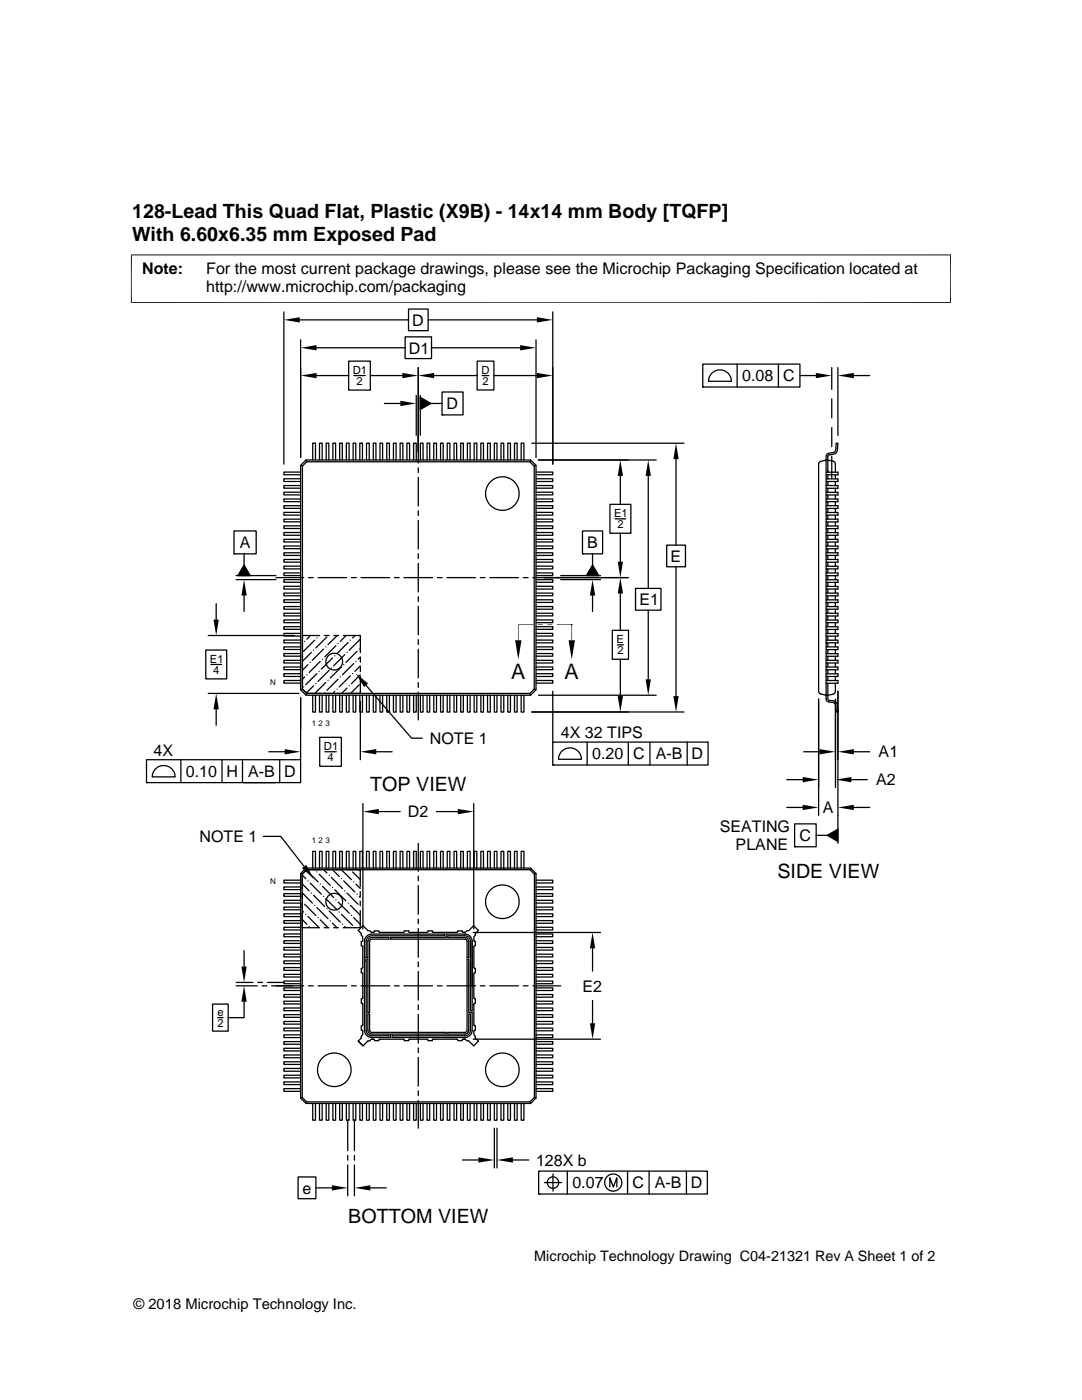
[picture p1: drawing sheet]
<svg xmlns="http://www.w3.org/2000/svg" width="216mm" height="279mm" viewBox="0 0 216 279" stroke-linecap="round" stroke-linejoin="round" font-family="sans-serif">
<g fill="none" stroke="#000" stroke-width=".25">
<path d="M56.6 62.3v30.3M59.8 63.8h21.7M60 67.8v23.5M63.2 69.4h17.6M63.2 75h6.4M69.6 72.1h4.3v5.8h-4.3zM70.6 75h2.3M73.9 75h6.4M80.8 67.2h5.3v4.4h-5.3zM81.5 61.7h3.9v4.3h-3.9zM83.1 78.9v8M83.5 73.4v19"/>
<path d="M83.9 78.9v8M83.9 79.3l2.1 1.2-2.1 1.2zM85.4 63.8h21.7M86.1 69.4h17.7M86.6 75h8.6M88.2 78.2h4.2v4.6h-4.2zM95.2 72.1h3.4v5.7h-3.4zM96.2 75h1.3M98.6 75h8.5M107 67.8v23.5M110.3 62.3v30.3M140.2 72.7h19.4v4.5h-19.4z"/>
<path d="M140.2 77.2h.1M142.1 74.4a2.29 2.29 0 0 1 2.5-.4 2.29 2.29 0 0 1 1.3 2.1h-4.5l.3-1.2zM147.1 72.7v4.5M155.3 72.7v4.5M159.6 75h3.2M166 73.4v4.3M166 79.6v3.8M167.2 73.4v13.5M170.4 75h3.1M60 92.9l.3 .1M60 94.2h-3.4v.5h3.4M60 95.5h-3.4v.6h3.4"/>
<path d="M60 96.9h-3.4v.5h3.4M60 98.2h-3.4v.6h3.4M60 99.6h-3.4v.5h3.4M60.3 93l.9-.8h44.5l.9 .8v44.5l-.9 .9h-44.5l-.9-.9zM61.1 91.8l.1 .4M61.1 91.8h44.8l1.1 1.1v44.8l-1.1 1h-44.8l-1.1-1v-44.8zM62.4 91.8v-3.4h.5v3.4M63.8 91.8v-3.4h.5v3.4M65.1 91.8v-3.4h.5v3.4M66.4 91.8v-3.4h.6v3.4M67.8 91.8v-3.4h.5v3.4M69.1 91.8v-3.4h.6v3.4"/>
<path d="M70.5 91.8v-3.4h.5v3.4M71.8 91.8v-3.4h.5v3.4M73.1 91.8v-3.4h.6v3.4M74.5 91.8v-3.4h.5v3.4M75.8 91.8v-3.4h.5v3.4M76.7 80.5h3.2M77.2 91.8v-3.4h.5v3.4M78.5 91.8v-3.4h.5v3.4M79.8 91.8v-3.4h.6v3.4M81.2 91.8v-3.4h.5v3.4M82.5 91.8v-3.4h.6v3.4M83.5 93.4v.9"/>
<path d="M83.5 95.3v5.7M83.9 91.8v-3.4h.5v3.4M85.2 91.8v-3.4h.5v3.4M86 80.5h2.2M86.6 91.8v-3.4h.5v3.4M87.9 91.8v-3.4h.5v3.4M88.2 82.8h.1M89.2 91.8v-3.4h.6v3.4M90.6 91.8v-3.4h.5v3.4M91.9 91.8v-3.4h.6v3.4M93.3 91.8v-3.4h.5v3.4M94.6 91.8v-3.4h.5v3.4"/>
<path d="M95.9 91.8v-3.4h.6v3.4M97.3 91.8v-3.4h.5v3.4M98.6 91.8v-3.4h.6v3.4M100 91.8v-3.4h.5v3.4M101.3 91.8v-3.4h.6v3.4M102.7 91.8v-3.4h.5v3.4M104 91.8v-3.4h.5v3.4M105.9 91.8l-.2 .4M106.1 88.5h30.4M107 92.9l-.4 .1M107 99.6h3.3v.5h-3.3M107 98.2h3.3v.6h-3.3"/>
<path d="M107 96.9h3.3v.5h-3.3M107 95.5h3.3v.6h-3.3M107 94.2h3.3v.5h-3.3M107.4 91.8h23.5M123.8 95v5.6M129.3 95v22.4M134.9 91.6v17.2M164.8 91.8l-1.2 .4-.3 .4v45.3l.3 .5 1.2 .3M164.8 91.8l.1 48a1.4 1.4 0 0 0 1.3 .4l.5 .4 .2 1.5h.3l-.1-1.3a.95 .95 0 0 0-.8-.9l-1.1-.3v-.9M164.8 94.2h2.4v.6h-2.4M164.8 95.6h2.4v.5h-2.4M164.8 96.9h2.4v.6h-2.4"/>
<path d="M164.8 98.3h2.4v.5h-2.4M164.8 99.6h2.4v.5h-2.4M165.2 93.8v.4v-2.4l1 .2 .4 .4 .1 1.8M165.2 94.8v.8M165.2 96.1v.8M165.2 97.5v.8M165.2 98.8v.8M166 85.3v3.8M166 91v4.4M166.7 94.8v.8M166.7 96.1v.8M166.7 97.5v.8"/>
<path d="M166.7 98.8v.8M166.9 88.4l.3 .1-.1 1.2a.95 .95 0 0 1-.8 1l-1.1 .2v.9h-.4l.1-1a1.9 1.9 0 0 1 1.5-.5l.4-.6zM46.7 106h4.4v4.5h-4.4zM46.7 110.5h.1M47.1 115.7h8M47.1 114.9h8M48.7 110.5v2.3M48.7 118.9v3.1M48.7 112.8l1.2 2.1h-2.4zM55.1 115.3h5.5M60 100.9h-3.4v.6h3.4M60 102.3h-3.4v.5h3.4"/>
<path d="M60 103.6h-3.4v.5h3.4M60 104.9h-3.4v.6h3.4M60 106.3h-3.4v.5h3.4M60 107.6h-3.4v.6h3.4M60 109h-3.4v.5h3.4M60 110.3h-3.4v.5h3.4M60 111.7h-3.4v.5h3.4M60 113h-3.4v.5h3.4M60 119.7h-3.4v.5h3.4M60 118.4h-3.4v.5h3.4M60 117h-3.4v.6h3.4M60 115.7h-3.4v.5h3.4"/>
<path d="M60 114.3h-3.4v.6h3.4M61.6 115.3h.9M63.5 115.3h5.7M70.1 115.3h1M72 115.3h5.7M78.7 115.3h1M80.6 115.3h5.7M83.5 101.9v1M83.5 103.8v5.8M83.5 110.5v1M83.5 112.4v5.7M83.5 119.1v.9"/>
<path d="M87.3 115.3h.9M89.2 115.3h5.7M95.8 115.3h1M97.7 115.3h5.8M104.4 115.3h1M107 114.3h3.3v.6h-3.3M107 115.7h3.3v.5h-3.3M107 117h3.3v.6h-3.3M107 118.4h3.3v.5h-3.3M107 119.7h3.3v.5h-3.3M107 113h3.3v.5h-3.3M107 111.7h3.3v.5h-3.3"/>
<path d="M107 110.3h3.3v.5h-3.3M107 109h3.3v.5h-3.3M107 107.6h3.3v.6h-3.3M107 106.3h3.3v.5h-3.3M107 104.9h3.3v.6h-3.3M107 103.6h3.3v.5h-3.3M107 102.3h3.3v.5h-3.3M107 100.9h3.3v.6h-3.3M111.9 115.7h7.9M111.9 114.9h7.9M116.2 106h4v4.5h-4zM116.2 110.5h.1"/>
<path d="M118.2 112.8l1.3 2.1h-2.5zM118.2 110.5v2.3M118.2 118.9v3.1M121.7 100.6h4.2v5.8h-4.2zM122.7 103.5h2.2M123.8 106.4v5.7M123.8 118.4v7.4M125.4 115.3h-19.1M126.8 117.4h5.1v4.4h-5.1zM133 108.8h3.8v4.3h-3.8zM134.9 113.1v25.8M164.8 100.9h2.4v.6h-2.4"/>
<path d="M164.8 102.3h2.4v.5h-2.4M164.8 103.6h2.4v.6h-2.4M164.8 105h2.4v.5h-2.4M164.8 106.3h2.4v.5h-2.4M164.8 107.6h2.4v.6h-2.4M164.8 109h2.4v.5h-2.4M164.8 110.3h2.4v.5h-2.4M164.8 111.7h2.4v.5h-2.4M164.8 113h2.4v.5h-2.4M164.8 114.3h2.4v.6h-2.4M164.8 115.7h2.4v.5h-2.4M164.8 117h2.4v.6h-2.4"/>
<path d="M164.8 118.4h2.4v.5h-2.4M164.8 119.7h2.4v.5h-2.4M165.2 100.1v.8M165.2 101.5v.8M165.2 102.8v.8M165.2 104.2v.8M165.2 105.5v.8M165.2 106.8v.8M165.2 108.2v.8M165.2 109.5v.8M165.2 110.8v.9M165.2 112.2v.8"/>
<path d="M165.2 113.5v.8M165.2 114.9v.8M165.2 116.2v.8M165.2 117.6v.8M165.2 118.9v.8M166.7 100.1v.8M166.7 101.5v.8M166.7 102.8v.8M166.7 104.2v.8M166.7 105.5v.8M166.7 106.8v.8M166.7 108.2v.8"/>
<path d="M166.7 109.5v.8M166.7 110.8v.9M166.7 112.2v.8M166.7 113.5v.8M166.7 114.9v.8M166.7 116.2v.8M166.7 117.6v.8M166.7 118.9v.8M41.1 129.7h4.1v5.8h-4.1zM41.6 126.8h17.2M41.6 138.4h18M42.1 132.6h2.1"/>
<path d="M43.1 120.5v3.2M60 135.8h-3.4v.5h3.4M60 134.5h-3.4v.5h3.4M60 133.1h-3.4v.5h3.4M60 131.8h-3.4v.5h3.4M60 130.4h-3.4v.6h3.4M60 129.1h-3.4v.5h3.4M60 127.7h-3.4v.6h3.4M60 126.4h-3.4v.5h3.4M60 125.1h-3.4v.5h3.4M60 123.7h-3.4v.6h3.4M60 122.4h-3.4v.5h3.4"/>
<path d="M60 121.1h-3.4v.5h3.4M60 139.3v12.3M60.3 130.7v1M60.3 132.7v.9M60.3 134.6v2.9l.9 .9h3M60.3 137.5l-.3 .2M60.6 137.1h.1M60.8 135.1l-.5 .5M60.8 128h.1M61.2 138.4l-.1 .3M61.2 134.7h.1M61.4 132.7l-1.1 1.1"/>
<path d="M61.9 132.2h.1M61.9 126.8l-.7 .8M62.1 130.2l-1.8 1.8M62.4 138.7v3.4h.5v-3.4M62.6 136.9l-1.5 1.4M62.6 129.8h.1M62.8 127.8l-2.2 2.2M63 136.4h.1M63.2 134.4l-2.2 2.3M63.2 127.3h.1M63.7 134h.1M63.7 126.8v.1"/>
<path d="M63.8 126.8h-3.5v3M63.8 138.7v3.4h.5v-3.4M63.9 132l-2.2 2.2M64.3 131.6h.1M64.6 129.5l-2.3 2.3M64.7 126.8h1M64.8 138.2h.1M65 136.2l-2.2 2.2M65 129.1h.1M65.1 138.7v3.4h.5v-3.4M65.1 138.4h1M65.2 127.1l-2.2 2.2"/>
<path d="M65.4 135.8h.1M65.7 133.8l-2.2 2.2M66.1 133.3h.1M66.3 131.3l-2.2 2.2M66.4 138.7v3.4h.6v-3.4M66.6 126.8h1M66.8 138l-.4 .4M66.8 130.9h.1M67 128.9l-2.2 2.2M67 138.4h1M67.2 137.5h.1M67.3 126.8l-1.9 1.9"/>
<path d="M67.5 135.6l-2.3 2.2M67.5 128.4h.1M67.8 138.7v3.4h.5v-3.4M67.9 135.1h.1M68.1 133.1l-2.2 2.2M68.5 126.8h3.4v3.4M68.6 132.7h.1M68.8 130.7l-2.2 2.2M69.1 126.8l-1.2 1.2M69.1 138.7v3.4h.6v-3.4M69.2 137.3l-1 1.1M69.2 130.2h.1"/>
<path d="M69.5 128.2l-2.3 2.2M69.7 136.9h.1M69.9 134.9l-2.2 2.2M69.9 127.8h.1M70.4 134.4h.1M70.5 138.7v3.4h.5v-3.4M70.6 132.4l-2.3 2.3M70.8 126.8l-.4 .5M71 132h.1M71.2 130l-2.2 2.2M71.7 136.7l-1.7 1.7M71.7 129.5h.1"/>
<path d="M71.8 138.7v3.4h.5v-3.4M71.9 134.7l-1.8 1.7M71.9 135v3.4h-3M71.9 138.2h.1M71.9 131.2v.9M71.9 133.1v.9M71.9 132.9l-1.1 1.1M71.9 131.1l-.4 .5M71.9 127.6l-2.2 2.2M71.9 140v11.6M73 136.8l9.1 10.5h2.1M73.1 138.7v3.4h.6v-3.4"/>
<path d="M74.5 138.7v3.4h.5v-3.4M75.8 138.7v3.4h.5v-3.4M77.2 138.7v3.4h.5v-3.4M78.5 138.7v3.4h.5v-3.4M79.8 138.7v3.4h.6v-3.4M81.2 138.7v3.4h.5v-3.4M82.5 138.7v3.4h.6v-3.4M83.5 121v5.7M83.5 127.7v.9M83.5 129.6v5.7M83.5 136.2v1M83.5 138.1v5.6"/>
<path d="M83.9 138.7v3.4h.5v-3.4M85.2 138.7v3.4h.5v-3.4M86.6 138.7v3.4h.5v-3.4M87.9 138.7v3.4h.5v-3.4M89.2 138.7v3.4h.6v-3.4M90.6 138.7v3.4h.5v-3.4M91.9 138.7v3.4h.6v-3.4M93.3 138.7v3.4h.5v-3.4M94.6 138.7v3.4h.5v-3.4M95.9 138.7v3.4h.6v-3.4M97.3 138.7v3.4h.5v-3.4M98.6 138.7v3.4h.6v-3.4"/>
<path d="M100 138.7v3.4h.5v-3.4M101.3 138.7v3.4h.6v-3.4M102.7 138.7v3.4h.5v-3.4M104 138.7v3.4h.5v-3.4M105.7 138.4l.2 .3M106.6 137.5l.4 .2M107 121.1h3.3v.5h-3.3M107 122.4h3.3v.5h-3.3M107 123.7h3.3v.6h-3.3M107 125.1h3.3v.5h-3.3M107 126.4h3.3v.5h-3.3M107 127.7h3.3v.6h-3.3"/>
<path d="M107 129.1h3.3v.5h-3.3M107 130.4h3.3v.6h-3.3M107 131.8h3.3v.5h-3.3M107 133.1h3.3v.5h-3.3M107 134.5h3.3v.5h-3.3M107 135.8h3.3v.5h-3.3M107.4 138.7h23.5M110.3 137.9v10.2M114.1 124.7h.1M122.2 125.8h3.2v5.8h-3.2zM123.2 128.7h1.2M123.8 131.6v7.3"/>
<path d="M129.3 121.8v13.8M163.3 139.5v23.2M164.8 129.1h2.4v.5h-2.4M164.8 127.8h2.4v.5h-2.4M164.8 135.8h2.4v.6h-2.4M164.8 121.1h2.4v.5h-2.4M164.8 122.4h2.4v.5h-2.4M164.8 123.7h2.4v.6h-2.4M164.8 125.1h2.4v.5h-2.4M164.8 126.4h2.4v.6h-2.4M164.8 130.5h2.4v.5h-2.4M164.8 131.8h2.4v.5h-2.4"/>
<path d="M164.8 133.1h2.4v.6h-2.4M164.8 134.5h2.4v.5h-2.4M165.2 136.4v2.4h-.4a2.05 2.05 0 0 0 1.8-.6l.1-1.8M165.2 120.2v.9M165.2 121.6v.8M165.2 122.9v.8M165.2 124.3v.8M165.2 125.6v.8M165.2 127v.8M165.2 128.3v.8M165.2 129.6v.9M165.2 131v.8"/>
<path d="M165.2 132.3v.8M165.2 133.7v.8M165.2 135v.8M166.7 120.2v.9M166.7 121.6v.8M166.7 122.9v.8M166.7 124.3v.8M166.7 125.6v.8M166.7 127v.8M166.7 128.3v.8M166.7 129.6v.9M166.7 131v.8"/>
<path d="M166.7 132.3v.8M166.7 133.7v.8M166.7 135v.8M166.7 139.6v17.6M167.2 137.9v30.4M29.2 151.6h30.8v4.6h-30.8zM29.2 156.2h.1M31.1 153.3a2.29 2.29 0 0 1 2.5-.3 2.29 2.29 0 0 1 1.3 2h-4.5l.3-1.1zM36.1 151.6v4.6M43.1 141.6v3.1M44.3 151.6v4.6M48.4 151.6v4.6"/>
<path d="M48.6 156.2h6.3M53.6 150h3.2M55.8 151.6v4.6M63.8 147.2h4.3v5.7h-4.3zM64.8 150h2.3M75.1 150h3.2M106.1 142.1h30.4M110.3 148.1h31v4.6h-31zM110.3 152.7h.1M112.2 149.8a2.29 2.29 0 0 1 2.5-.4 2.29 2.29 0 0 1 1.3 2.1h-4.6l.4-1.1zM117.2 148.1v4.6M125.4 148.1v4.6"/>
<path d="M129.7 148.1v4.6M137.1 148.1v4.6M157 155.6h3.2M160.4 150h3.1M169.9 155.6h3.2M170.4 150h3.1M52.5 166.9h3.5l4.7 6M60 174.3l1.1-1.1h44.8l1.1 1.1v44.8l-1.1 1.1h-44.8l-1.1-1.1zM60 175.7h-3.4v.5h3.4M60 177h-3.4v.5h3.4M60 178.4h-3.4v.5h3.4M60 179.7h-3.4v.5h3.4"/>
<path d="M60 174.3l.3 .2M60.3 174.5l.9-.9h44.5l.9 .9v44.5l-.9 .9h-44.5l-.9-.9zM60.3 178.2l2 2M60.3 176.4l1.4 1.4M60.3 174.6l.7 .7M60.3 174.5v2.9M60.3 178.4v.9M61.1 173.2l.1 .4M61.2 173.8l2.3 2.2M61.4 175.8h.1M61.9 176.2l2.2 2.3M62.1 178.2h.1"/>
<path d="M62.4 173.2v-3.3h.5v3.3M62.6 178.7l2.2 2.2M62.8 173.6h.1M63.2 174h.1M63.7 174.5l2.2 2.2M63.8 173.2v-3.3h.5v3.3M63.9 176.4h.1M64.2 173.6h-3l-.9 .9M64.3 176.9l2.3 2.2M64.6 178.9h.1M64.6 173.6l.6 .6M65 179.3l2.2 2.3"/>
<path d="M65.1 173.2v-3.3h.5v3.3M65.1 173.6h1M65.7 174.7h.1M66.1 175.1l2.2 2.2M66.3 177.1h.1M66.3 173.6l1.4 1.3M66.4 173.2v-3.3h.6v3.3M66.8 177.6l2.2 2.2M67 179.6h.1M67 173.6h1M67.8 173.2v-3.3h.5v3.3M68.1 173.6l2 2"/>
<path d="M68.1 175.3h.1M68.6 175.8l2.2 2.2M68.8 177.8h.1M68.9 173.6h3v3.4M69.1 173.2v-3.3h.6v3.3M69.2 178.2l2.3 2.3M69.9 173.6h.1M70.4 174l1.5 1.5M70.5 173.2v-3.3h.5v3.3M70.6 176h.1M71 176.4l.9 .9M71.2 178.5h.1"/>
<path d="M71.7 173.6l.2 .2M71.7 178.9l.2 .2M71.8 173.2v-3.3h.5v3.3M71.9 177.9v1M71.9 179.8v1M72.4 160.4v25M73.1 173.2v-3.3h.6v3.3M74.5 173.2v-3.3h.5v3.3M75.6 162h4.3M75.8 173.2v-3.3h.5v3.3M77.2 173.2v-3.3h.5v3.3M78.5 173.2v-3.3h.5v3.3"/>
<path d="M79.8 173.2v-3.3h.6v3.3M81.2 173.2v-3.3h.5v3.3M83.1 173.2v-3.3h-.6v3.3M83.5 168.3v5.6M83.5 174.8v1M83.5 176.7v5.8M83.9 173.2v-3.3h.5v3.3M85.2 173.2v-3.3h.5v3.3M86.6 173.2v-3.3h.5v3.3M87.1 162h4.3M87.9 173.2v-3.3h.5v3.3M89.2 173.2v-3.3h.6v3.3"/>
<path d="M90.6 173.2v-3.3h.5v3.3M91.9 173.2v-3.3h.6v3.3M93.3 173.2v-3.3h.5v3.3M94.5 160.4v25M94.6 173.2v-3.3h.5v3.3M95.9 173.2v-3.3h.6v3.3M97.3 173.2v-3.3h.5v3.3M98.6 173.2v-3.3h.6v3.3M100 173.2v-3.3h.5v3.3M101.3 173.2v-3.3h.6v3.3M102.7 173.2v-3.3h.5v3.3M104 173.2v-3.3h.5v3.3"/>
<path d="M105.9 173.2l-.2 .4M107 179.7h3.3v.5h-3.3M107 178.4h3.3v.5h-3.3M107 177h3.3v.5h-3.3M107 175.7h3.3v.5h-3.3M107 174.3l-.4 .2M157 161.1h3.2M158.6 164.4h4.3v4.6h-4.3zM158.6 169h.1M162.9 166.7h2.2M165.1 166.7l2.1-1.2v2.4zM170.4 161.1h3.1"/>
<path d="M47.1 196.1h3.4M47.1 196.7h4.2M48.7 199.9v3.2h-3.2M48.7 189.7v3.2M51.5 196.1h.9M52.3 196.7h.9M53.4 196.1h3.3M54.2 196.7h6.4M60 199.8h-3.4v.6h3.4M60 198.5h-3.4v.5h3.4M60 181h-3.4v.6h3.4M60 182.4h-3.4v.5h3.4"/>
<path d="M60 183.7h-3.4v.6h3.4M60 185.1h-3.4v.5h3.4M60 186.4h-3.4v.5h3.4M60 187.7h-3.4v.6h3.4M60 189.1h-3.4v.5h3.4M60 190.4h-3.4v.6h3.4M60 191.8h-3.4v.5h3.4M60 193.1h-3.4v.6h3.4M60 194.5h-3.4v.5h3.4M60 195.8h-3.4v.5h3.4M60 197.1h-3.4v.6h3.4M60.3 183.5l.9 1"/>
<path d="M60.3 181.7l.3 .3M60.3 182.2v2.9h3.4M60.3 180.3v.9M60.3 180h.1M60.8 180.5l2.2 2.2M61 182.5h.1M61.4 182.9l2.3 2.2M61.6 196.7h.9M61.7 184.9h.1M62.8 180.7h.1M63.2 181.1l2.2 2.2M63.5 196.7h5.7"/>
<path d="M63.5 183.1h.1M63.9 183.6l1.6 1.5M64.7 185.1h.9M65.2 181.4h.1M65.7 181.8l2.2 2.2M65.9 183.8h.1M66.3 184.2l.9 .9M66.6 185.1h.9M67.5 180l2.2 2.2M67.7 182h.1M68.1 182.5l2.3 2.2M68.3 184.5h.1"/>
<path d="M68.8 184.9l.2 .2M69.5 180.2h.1M69.9 180.7l2 1.9M70.1 196.7h1M70.1 182.7h.1M70.6 183.1l1.3 1.3M70.8 185.1h.1M71.9 181.7v3.4h-3.4M72 196.7h5.7M72.4 188.9v4.2l-.3 .2v.8l.3 .2v4.8l-.3 .2v.9l.3 .2v4.1l-.3 .2v.9l.3 .1v.8l-.3 .3v.4l-.6 .6 .9 .9 1-1h.4l.3-.3h.4M72.7 191.7h.4v14.2a1.07 1.07 0 0 0 1.1 .8h3.4v-.3h-3.4l-.5-.2-.3-.6v-3.2h.3v3.2l.3 .4h15v.4h-11.1v.7h-3.7a1.46 1.46 0 0 1-1.5-1.5zM73.1 186.9l1.1-.5h14.5v.4h-14.5a1.09 1.09 0 0 0-1.1 1.1v3.2h.3v-3.2l.3-.7 .5-.1h3.4v.3h-3.4l-.4 .3-.1 14.4h-.3v-10.7h-.7v-3.5z"/>
<path d="M74.1 186.1h.4M74.5 186.1l.2-.3h.9l.2 .3h4.7l.2-.3h.8l.2 .3h3.5l.2-.3h.9l.2 .3h4.6l.3-.3h.8l.1 .3h.5M74.5 186.1h-.4l-.3-.4h-.4l-1-1-.9 1 .6 .6v.3l.3 .4v.8l-.3 .1v.8l.3 .3M77.9 187.1h11.1v-.7h3.8a1.46 1.46 0 0 1 1.4 1.5v13.8h-.3l-.1-14.1a1.07 1.07 0 0 0-1-.8h-3.5v.3h3.5l.4 .1 .3 .7v3.2h-.3v-3.2l-.3-.4-15-.1zM78.7 196.7h1M80.6 196.7h5.7M83.5 183.4v1M83.5 185.3v5.7M83.5 192v.9M83.5 193.9v5.7M87.3 196.7h.9M89.2 196.7h5.7"/>
<path d="M92.4 186.1h.4l.4-.4h.3l1-1 1 1-.7 .6v.3l-.2 .4v.8l.2 .1v.8l-.2 .3M93.2 191.4h.3v10.7h.7v3.5a1.46 1.46 0 0 1-1.4 1.5h-14.5v-.4h14.7a1.06 1.06 0 0 0 .9-1.1v-3.2h-.4v3.2l-.3 .6-.4 .2h-3.5v-.4h3.5l.4-.2zM94.4 186.1h25.4M94.6 188.9v4.2l.2 .2v.8l-.2 .2v4.8l.2 .2v.9l-.2 .2v4.1l.2 .2v.9l-.2 .1v.8l.2 .3v.4l.7 .6-1 .9-1-1h-.3l-.4-.3h-.4M95.8 196.7h1M97.7 196.7h5.8M104.4 196.7h1M106.3 196.7h5.6M107 197.1h3.3v.6h-3.3M107 195.8h3.3v.5h-3.3M107 194.5h3.3v.5h-3.3M107 193.1h3.3v.6h-3.3"/>
<path d="M107 191.8h3.3v.5h-3.3M107 190.4h3.3v.6h-3.3M107 189.1h3.3v.5h-3.3M107 187.7h3.3v.6h-3.3M107 186.4h3.3v.5h-3.3M107 185.1h3.3v.5h-3.3M107 183.7h3.3v.6h-3.3M107 182.4h3.3v.5h-3.3M107 181h3.3v.6h-3.3M107 198.5h3.3v.5h-3.3M107 199.8h3.3v.6h-3.3M118.2 189.3v4.5"/>
<path d="M118.2 199.7v4.5M42.4 200.4h3.1v5.4h-3.1zM43.4 203.1h1.1M60 217.3h-3.4v.5h3.4M60 215.9h-3.4v.6h3.4M60 214.6h-3.4v.5h3.4M60 213.2h-3.4v.6h3.4M60 211.9h-3.4v.5h3.4M60 210.5h-3.4v.6h3.4M60 209.2h-3.4v.5h3.4M60 207.9h-3.4v.5h3.4M60 206.5h-3.4v.6h3.4"/>
<path d="M60 205.2h-3.4v.5h3.4M60 203.9h-3.4v.5h3.4M60 202.5h-3.4v.5h3.4M60 201.2h-3.4v.5h3.4M60.3 219l-.3 .1M61.2 219.9l-.1 .3M71.5 207.8l.9 .9M83.5 200.6v.9M83.5 202.5v5.7M83.5 209.1v1M83.5 211v5.7M83.5 217.7v1"/>
<path d="M83.5 219.6v5.5M92.4 207.4l-.2 .3h-.8l-.3-.3h-4.6l-.2 .3h-.9l-.2-.3h-3.5l-.2 .3h-.8l-.2-.3h-4.7l-.2 .3h-.9l-.1-.3h-.5M92.4 207.4h.4M94.4 207.4h25.4M105.7 219.9l.2 .3M106.6 219l.4 .1M107 201.2h3.3v.5h-3.3M107 202.5h3.3v.5h-3.3M107 203.9h3.3v.5h-3.3M107 205.2h3.3v.5h-3.3M107 206.5h3.3v.6h-3.3M107 207.9h3.3v.5h-3.3"/>
<path d="M107 209.2h3.3v.5h-3.3M107 210.5h3.3v.6h-3.3M107 211.9h3.3v.5h-3.3M107 213.2h3.3v.6h-3.3M107 214.6h3.3v.5h-3.3M107 215.9h3.3v.6h-3.3M107 217.3h3.3v.5h-3.3M59.5 234.9h3.5v4.3h-3.5zM62.4 220.2v3.4h.5v-3.4M63 237.1h3.2M63.8 220.2v3.4h.5v-3.4M65.1 220.2v3.4h.5v-3.4"/>
<path d="M66.4 220.2v3.4h.6v-3.4M67.8 220.2v3.4h.5v-3.4M69.1 220.2v3.4h.6v-3.4M69.4 223.5v6.1M69.4 230.6v.9M69.4 232.5v6.2M70.5 220.2v3.4h.5v-3.4M70.7 223.5v6.1M70.7 230.6v.9M70.7 232.5v6.2M71.8 220.2v3.4h.5v-3.4M73.1 220.2v3.4h.6v-3.4"/>
<path d="M73.9 237.1h3.2M74.5 220.2v3.4h.5v-3.4M75.8 220.2v3.4h.5v-3.4M77.2 220.2v3.4h.5v-3.4M78.5 220.2v3.4h.5v-3.4M79.8 220.2v3.4h.6v-3.4M81.2 220.2v3.4h.5v-3.4M82.5 220.2v3.4h.6v-3.4M83.9 220.2v3.4h.5v-3.4M85.2 220.2v3.4h.5v-3.4M86.6 220.2v3.4h.5v-3.4M87.9 220.2v3.4h.5v-3.4"/>
<path d="M89.2 220.2v3.4h.6v-3.4M90.6 220.2v3.4h.5v-3.4M91.9 220.2v3.4h.6v-3.4M92.3 231.5h3.2M93.3 220.2v3.4h.5v-3.4M94.6 220.2v3.4h.5v-3.4M95.9 220.2v3.4h.6v-3.4M97.3 220.2v3.4h.5v-3.4M98.6 220.2v3.4h.6v-3.4M98.6 225.1v8M99.2 225.1v8M100 220.2v3.4h.5v-3.4"/>
<path d="M101.3 220.2v3.4h.6v-3.4M102.3 231.5h3.2M102.7 220.2v3.4h.5v-3.4M104 220.2v3.4h.5v-3.4M107.5 233.7h33.6v4.6h-33.6zM107.5 238.3h.1M108.6 236h3.5M110.3 234.3v3.4M113.2 233.7v4.6M121.7 236.9v-1.8l.7 1.8 .7-1.8v1.8M125.2 233.7v4.6M129.5 233.7v4.6"/>
<path d="M137 233.7v4.6"/>
<circle cx="100.2" cy="98.5" r="3.4"/>
<circle cx="66.7" cy="132" r="1.67"/>
<circle cx="66.7" cy="180" r="1.67"/>
<circle cx="100.2" cy="180" r="3.4"/>
<circle cx="66.7" cy="213.5" r="3.4"/>
<circle cx="100.2" cy="213.5" r="3.4"/>
<circle cx="110.3" cy="236" r="1.14"/>
<circle cx="122.4" cy="236" r="1.72"/>
</g>
<g fill="#000">
<path d="M56.6 63.8l3.2-.5v1.1zM60 69.4l3.2-.5v1zM60 75l3.2-.6v1.1zM79.9 80l3.2 .5-3.2 .5zM80.3 74.4l3.2 .6-3.2 .5zM83.5 75l3.1-.6v1.1zM103.8 68.9l3.2 .5-3.2 .5zM107.1 63.3l3.2 .5-3.2 .6zM107.1 74.4l3.2 .6-3.2 .5zM162.8 74.4l3.2 .6-3.2 .5zM167.2 75l3.2-.6v1.1zM83.9 79.3l2.1 1.2-2.1 1.2z"/>
<path d="M123.8 91.8l.5 3.2h-1zM129.3 91.8l.6 3.2h-1.1zM134.9 88.5l.5 3.1h-1zM48.7 115.7l.5 3.2h-1zM48.7 112.8l1.2 2.1h-2.4zM118.2 115.7l.6 3.2h-1.1zM118.2 112.8l1.3 2.1h-2.5zM123.3 112.1h1l-.5 3.2zM123.8 115.3l.5 3.1h-1zM42.6 123.7h1.1l-.6 3.1zM71 134.4l2.4 2-.8 .7zM102.8 127.8h1.3l-.7 3.8z"/>
<path d="M107.3 124.6h1l-1 .1zM107.3 124.7l1-.1v.1zM109.2 124.6h1l-1 .1zM109.2 124.7l1-.1v.1zM113.5 127.8h1.2l-.6 3.8zM123.3 138.9h1l-.5 3.2zM128.8 135.6h1.1l-.6 3.1zM134.4 138.9h1l-.5 3.2zM43.1 138.4l.6 3.2h-1.1zM56.8 149.5l3.2 .5-3.2 .6zM71.9 150l3.2-.5v1.1zM160.2 155.1l3.1 .5-3.1 .5z"/>
<path d="M163.5 149.5l3.2 .5-3.2 .6zM166.7 155.6l3.2-.5v1zM167.2 150l3.2-.5v1.1zM60.3 173.2l.8-.6 1.5 2.8zM72.4 162l3.2-.6v1.1zM91.4 161.4l3.1 .6-3.1 .5zM160.2 160.6l3.1 .5-3.1 .6zM165.1 166.7l2.1-1.2v2.4zM167.2 161.1l3.2-.5v1.1zM48.2 192.9h1l-.5 3.2zM48.7 196.7l.5 3.2h-1zM118.2 186.1l.6 3.2h-1.1z"/>
<path d="M117.7 204.2h1.1l-.6 3.2zM66.2 236.5l3.2 .6-3.2 .5zM70.7 237.1l3.2-.6v1.1zM95.5 231l3.1 .5-3.1 .5zM99.2 231.5l3.1-.5v1z"/>
</g>
<path d="M26.1 50.9h163.7M26.2 50.8v9.7M189.7 50.8v9.7M26.1 60.4h163.7M106.4 124.7h-3v3.1M111.1 124.7h3M114.1 124.6v3.2" fill="none" stroke="#000" stroke-width=".2"/>
<g font-size="4.3">
<text x="102" y="135.5">A</text>
<text x="112.7" y="135.5">A</text>
</g>
<g font-size="3.9">
<text x="26.4" y="43.5">128-Lead This Quad Flat, Plastic (X9B) - 14x14 mm Body [TQFP]</text>
<text x="26.4" y="48">With 6.60x6.35 mm Exposed Pad</text>
<text x="73.9" y="157.8">TOP VIEW</text>
<text x="155.1" y="175.3">SIDE VIEW</text>
<text x="69.5" y="244">BOTTOM VIEW</text>
</g>
<g font-size="3.2">
<text x="28.4" y="54.6">Note:</text>
<text x="41.1" y="58.3">http://www.microchip.com/packaging</text>
<text x="41.1" y="54.6">For the most current package drawings, please see the Microchip Packaging Specification located at</text>
<text x="82.3" y="65">D</text>
<text x="81.6" y="70.5">D1</text>
<text x="148.1" y="76.1">0.08</text>
<text x="156.3" y="76.1">C</text>
<text x="89.1" y="81.7">D</text>
<text x="47.8" y="109.4">A</text>
<text x="117.1" y="109.4">B</text>
<text x="133.8" y="112.1">E</text>
<text x="127.6" y="120.7">E1</text>
<text x="85.8" y="148.4">NOTE 1</text>
<text x="111.9" y="147.3">4X 32 TIPS</text>
<text x="30.6" y="150.8">4X</text>
<text x="37.1" y="155">0.10</text>
<text x="45.2" y="155">H</text>
<text x="49.5" y="155">A-B</text>
<text x="56.7" y="155">D</text>
<text x="118.2" y="151.5">0.20</text>
<text x="126.4" y="151.5">C</text>
<text x="130.8" y="151.5">A-B</text>
<text x="138" y="151.5">D</text>
<text x="175.3" y="151.2">A1</text>
<text x="174.8" y="156.7">A2</text>
<text x="81.4" y="163.1">D2</text>
<text x="143.6" y="166">SEATING</text>
<text x="159.5" y="167.9">C</text>
<text x="164.2" y="162.3">A</text>
<text x="39.8" y="168">NOTE 1</text>
<text x="146.8" y="169.7">PLANE</text>
<text x="116.2" y="197.9">E2</text>
<text x="107" y="232.6">128X b</text>
<text x="60.4" y="238.2">e</text>
<text x="114.2" y="237.2">0.07</text>
<text x="126.2" y="237.2">C</text>
<text x="130.7" y="237.2">A-B</text>
<text x="137.9" y="237.2">D</text>
</g>
<g font-size="2.9">
<text x="106.6" y="251.7">Microchip Technology Drawing C04-21321 Rev A Sheet 1 of 2</text>
<text x="26.6" y="261.3">© 2018 Microchip Technology Inc.</text>
</g>
<g font-size="2.2">
<text x="70.4" y="74.7">D1</text>
<text x="71.1" y="76.8">2</text>
<text x="96.1" y="74.7">D</text>
<text x="96.3" y="76.8">2</text>
<text x="122.5" y="103.3">E1</text>
<text x="123.2" y="105.4">2</text>
<text x="123" y="128.4">E</text>
<text x="123.2" y="130.6">2</text>
<text x="41.9" y="132.4">E1</text>
<text x="42.6" y="134.5">4</text>
<text x="64.6" y="149.8">D1</text>
<text x="65.4" y="151.9">4</text>
<text x="43.4" y="202.8">e</text>
<text x="43.4" y="205">2</text>
</g>
<g font-size="1.6">
<text x="53.9" y="136.6">N</text>
<text x="62.2" y="144.8">1 2 3</text>
<text x="62.2" y="168.3">1 2</text>
<text x="64.9" y="168.3">3</text>
<text x="53.9" y="176.5">N</text>
</g>
</svg>
